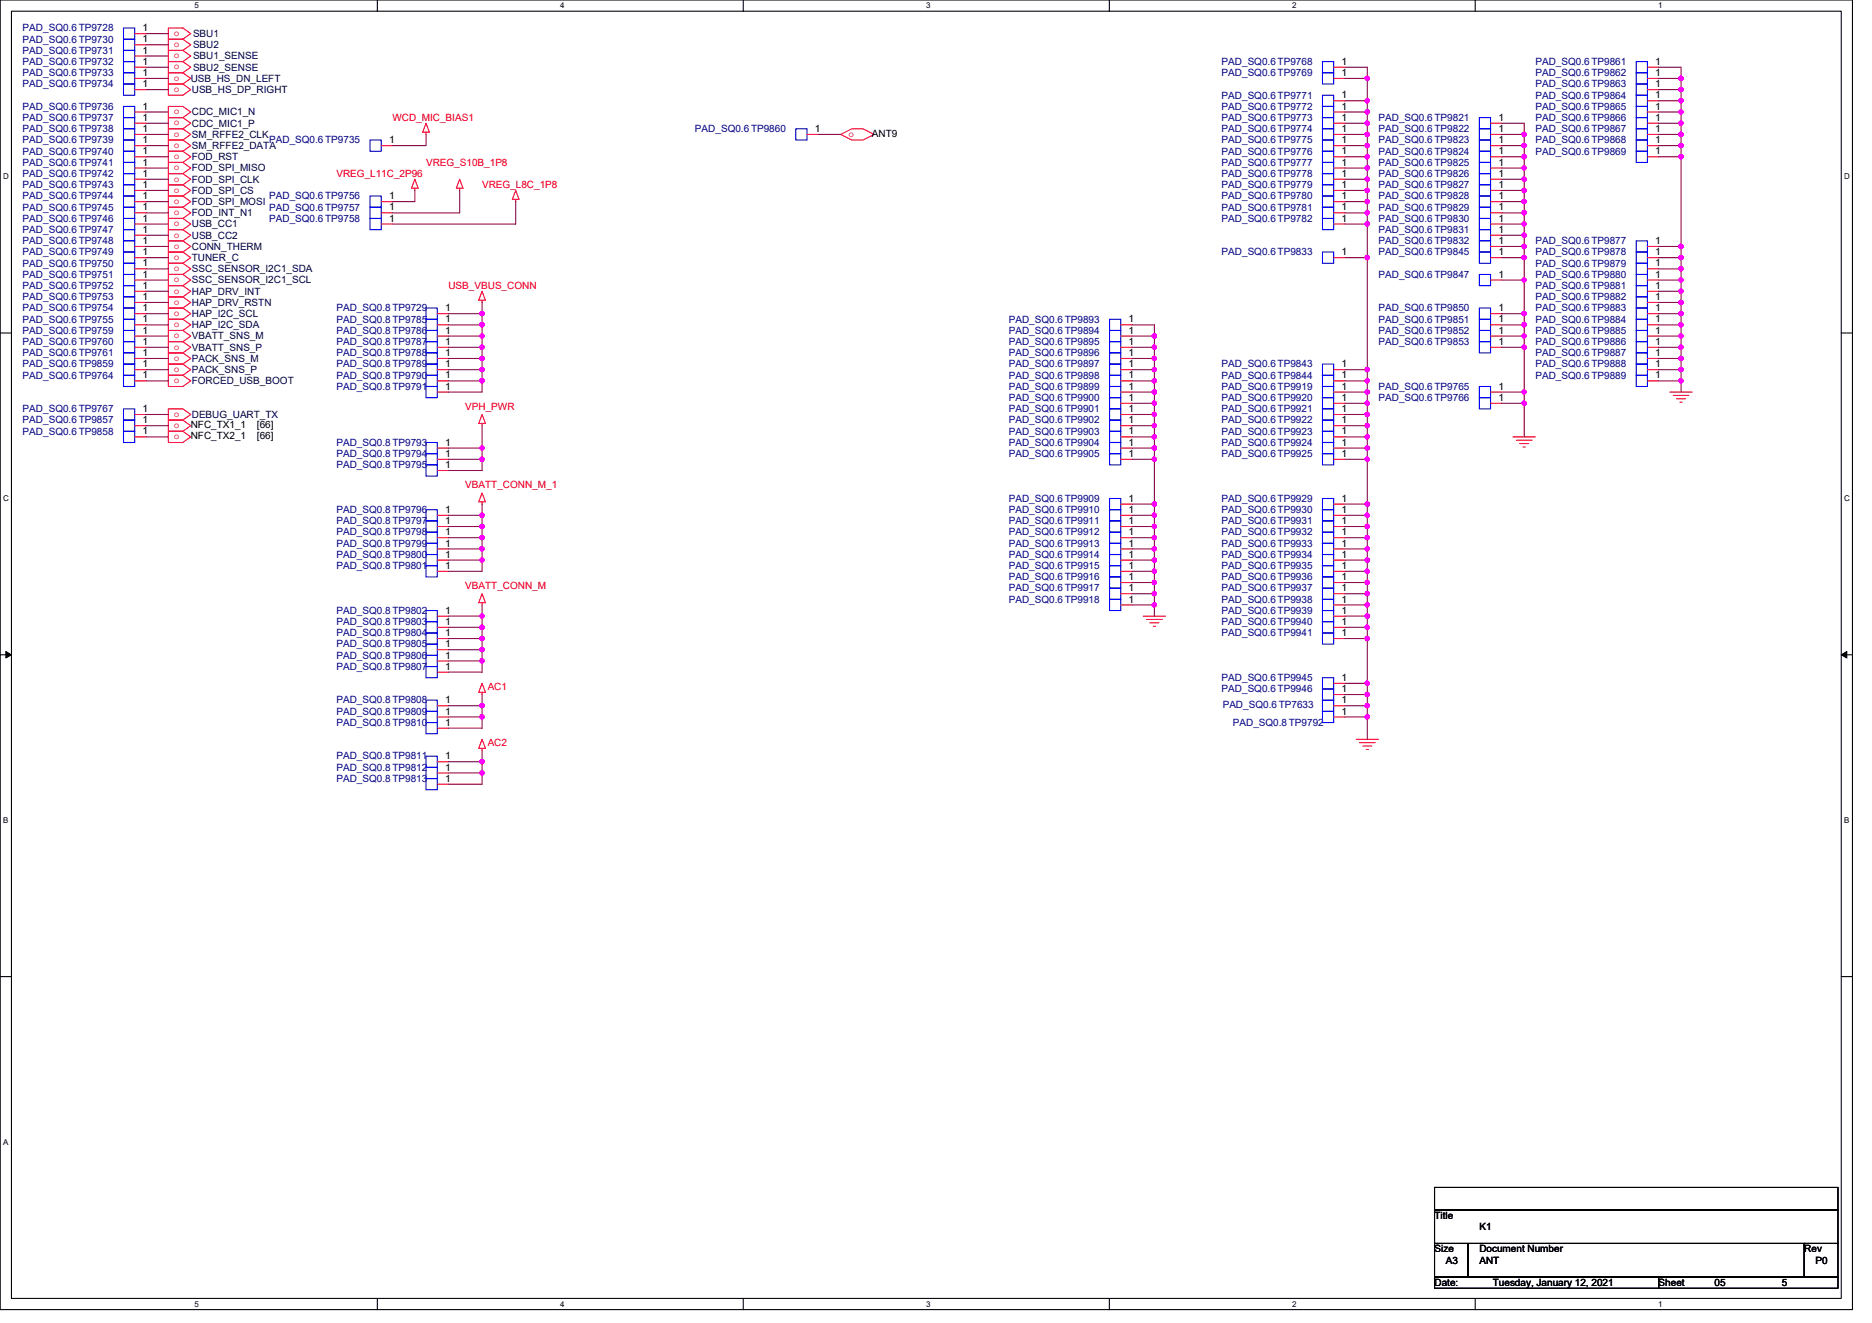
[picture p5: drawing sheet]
<svg xmlns="http://www.w3.org/2000/svg" width="297mm" height="210mm" viewBox="0 0 297 210" stroke-linecap="round" stroke-linejoin="round" font-family="sans-serif">
<path d="M0 0h293.9v207.9h-293.9zM1.8 1.8h290.4v204.3h-290.4z" fill="none" stroke="#000" stroke-width=".17"/>
<g fill="#fff">
<path d="M30.8 .2h.7v1.4h-.7z"/>
<path d="M30.8 206.3h.7v1.4h-.7z"/>
</g>
<path d="M59.9 0v1.8M59.9 206.1v1.8" fill="none" stroke="#000" stroke-width=".17"/>
<g fill="#fff">
<path d="M88.9 .2h.7v1.4h-.7z"/>
<path d="M88.9 206.3h.7v1.4h-.7z"/>
</g>
<path d="M117.9 0v1.8M117.9 206.1v1.8" fill="none" stroke="#000" stroke-width=".17"/>
<g fill="#fff">
<path d="M147 .2h.7v1.4h-.7z"/>
<path d="M147 206.3h.7v1.4h-.7z"/>
</g>
<path d="M176 0v1.8M176 206.1v1.8" fill="none" stroke="#000" stroke-width=".17"/>
<g fill="#fff">
<path d="M205 .2h.7v1.4h-.7z"/>
<path d="M205 206.3h.7v1.4h-.7z"/>
</g>
<path d="M234.1 0v1.8M234.1 206.1v1.8" fill="none" stroke="#000" stroke-width=".17"/>
<g fill="#fff">
<path d="M263.1 .2h.7v1.4h-.7z"/>
<path d="M263.1 206.3h.7v1.4h-.7z"/>
<path d="M.5 27.3h.9v1.4h-.9z"/>
<path d="M292.6 27.3h.9v1.4h-.9z"/>
<path d="M.5 78.4h.9v1.4h-.9z"/>
<path d="M292.6 78.4h.9v1.4h-.9z"/>
</g>
<path d="M0 52.9h1.8M292.2 52.9h1.7" fill="none" stroke="#000" stroke-width=".17"/>
<g fill="#fff">
<path d="M.5 129.5h.8v1.4h-.8z"/>
<path d="M292.6 129.5h.9v1.4h-.9z"/>
</g>
<path d="M0 103.9h1.8M292.2 103.9h1.7" fill="none" stroke="#000" stroke-width=".17"/>
<path d="M.9 103.4l.9 .5-.9 .5zM292.2 103.9l.8-.5v1z" fill="#000" stroke="#000" stroke-width=".16"/>
<path d="M.5 180.5h.8v1.4h-.8z" fill="#fff"/>
<path d="M0 155h1.8M292.2 155h1.7M227.6 188.5h64v3.5h-64zM227.6 192h64v5.4h-64zM227.6 197.4h5.4v5.3h-5.4zM233 197.4h53.3v5.3h-53.3zM286.3 197.4h5.3v5.3h-5.3zM227.6 202.7h35.6v1.8h-35.6zM263.2 202.7h28.4v1.8h-28.4z" fill="none" stroke="#000" stroke-width=".17"/>
<g fill="none" stroke="#f00" stroke-width=".17">
<path d="M21.4 8.9h1.8M21.4 5.3h1.8M21.4 19.6h1.8M21.4 7.1h1.8M21.4 12.4h1.8M21.4 14.2h1.8M21.4 10.7h1.8M21.4 17.8h1.8M26.7 4.4h2.3l1.3 .9-1.3 .9h-2.3zM26.7 13.3h2.3l1.3 .9-1.3 .9h-2.3zM26.7 16.9h2.3l1.3 .9-1.3 .9h-2.3zM29 6.2h-2.3v1.8h2.3"/>
<path d="M29 8h-2.3v1.8h2.3M29 9.8h-2.3v1.8h2.3M29 11.6h-2.3v1.7h2.3M29 18.7h-2.3v1.7h2.3M29 6.2l1.3 .9-1.3 .9M29 8l1.3 .9-1.3 .9M29 9.8l1.3 .9-1.3 .9M29 11.6l1.3 .8-1.3 .9M29 18.7l1.3 .9-1.3 .8M67.6 19.6l.5 1.4h-1zM211.6 17.8h1.8M211.6 19.6h1.8"/>
<path d="M211.6 10.7h1.8M211.6 16h1.8M211.6 12.4h1.8M236.5 19.6h1.8M261.4 16h1.8M261.4 12.4h1.8M261.4 10.7h1.8M261.4 19.6h1.8M261.4 14.2h1.8M261.4 17.8h1.8M21.4 30.2h1.8M21.4 23.1h1.8"/>
<path d="M21.4 39.1h1.8M21.4 32h1.8M21.4 37.3h1.8M21.4 21.3h1.8M21.4 24.9h1.8M21.4 33.8h1.8M21.4 35.6h1.8M21.4 26.7h1.8M21.4 28.4h1.8M29 20.4h-2.3v1.8h2.3M29 22.2h-2.3v1.8h2.3M29 24h-2.3v1.8h2.3"/>
<path d="M29 25.8h-2.3v1.8h2.3M29 27.6h-2.3v1.7h2.3M29 29.3h-2.3v1.8h2.3M29 31.1h-2.3v1.8h2.3M29 32.9h-2.3v1.8h2.3M29 34.7h-2.3v1.7h2.3M29 36.4h-2.3v1.8h2.3M29 38.2h-2.3v1.8h2.3M29 20.4l1.3 .9-1.3 .9M29 22.2l1.3 .9-1.3 .9M29 24l1.3 .9-1.3 .9M29 25.8l1.3 .9-1.3 .9"/>
<path d="M29 27.6l1.3 .8-1.3 .9M29 29.3l1.3 .9-1.3 .9M29 31.1l1.3 .9-1.3 .9M29 32.9l1.3 .9-1.3 .9M29 34.7l1.3 .9-1.3 .8M29 36.4l1.3 .9-1.3 .9M29 38.2l1.3 .9-1.3 .9M60.5 33.8h1.8M60.5 23.1h1.8M60.5 32h1.8M60.5 35.6h1.8M65.8 28.4l.6 1.5h-1.1z"/>
<path d="M65.8 29.9v.3M67.6 21v.3M72.9 28.4l.6 1.5h-1.1zM72.9 29.9v.3M81.8 30.2l.6 1.4h-1.1zM81.8 31.6v.4M128.1 21.3h1.7M133.4 21.3l1.8-.9h1.7l1.8 .9-1.8 .9h-1.7zM211.6 32h1.8M211.6 23.1h1.8M211.6 21.3h1.8M211.6 26.7h1.8"/>
<path d="M211.6 28.4h1.8M211.6 30.2h1.8M211.6 33.8h1.8M211.6 24.9h1.8M211.6 35.6h1.8M236.5 21.3h1.8M236.5 28.4h1.8M236.5 35.6h1.8M236.5 30.2h1.8M236.5 23.1h1.8M236.5 33.8h1.8M236.5 24.9h1.8"/>
<path d="M236.5 39.1h1.8M236.5 26.7h1.8M236.5 37.3h1.8M236.5 32h1.8M261.4 23.1h1.8M261.4 24.9h1.8M261.4 21.3h1.8M261.4 39.1h1.8M21.4 51.6h1.8M21.4 53.3h1.8M21.4 42.7h1.8M21.4 44.4h1.8"/>
<path d="M21.4 58.7h1.8M21.4 46.2h1.8M21.4 56.9h1.8M21.4 55.1h1.8M21.4 40.9h1.8M21.4 48h1.8M21.4 49.8h1.8M26.7 59.6h2.3l1.3 .9-1.3 .8h-2.3zM29 40h-2.3v1.8h2.3M29 41.8h-2.3v1.8h2.3M29 43.6h-2.3v1.7h2.3M29 45.3h-2.3v1.8h2.3"/>
<path d="M29 47.1h-2.3v1.8h2.3M29 48.9h-2.3v1.8h2.3M29 50.7h-2.3v1.8h2.3M29 52.5h-2.3v1.7h2.3M29 54.2h-2.3v1.8h2.3M29 56h-2.3v1.8h2.3M29 57.8h-2.3v1.8h2.3M29 40l1.3 .9-1.3 .9M29 41.8l1.3 .9-1.3 .9M29 43.6l1.3 .8-1.3 .9M29 45.3l1.3 .9-1.3 .9M29 47.1l1.3 .9-1.3 .9"/>
<path d="M29 48.9l1.3 .9-1.3 .9M29 50.7l1.3 .9-1.3 .9M29 52.5l1.3 .8-1.3 .9M29 54.2l1.3 .9-1.3 .9M29 56l1.3 .9-1.3 .9M29 57.8l1.3 .9-1.3 .9M69.4 56.9h1.8M69.4 51.6h1.8M69.4 49.8h1.8M69.4 58.7h1.8M69.4 53.3h1.8M69.4 55.1h1.8"/>
<path d="M76.5 46.2l.5 1.4h-1zM76.5 47.6v.4M177.8 58.7h1.8M177.8 51.6h1.8M177.8 56.9h1.8M177.8 53.3h1.8M177.8 55.1h1.8M211.6 40.9h1.8M211.6 58.7h1.8M236.5 49.8h1.8M236.5 44.4h1.8M236.5 40.9h1.8"/>
<path d="M236.5 51.6h1.8M236.5 53.3h1.8M236.5 55.1h1.8M261.4 51.6h1.8M261.4 56.9h1.8M261.4 46.2h1.8M261.4 49.8h1.8M261.4 55.1h1.8M261.4 44.4h1.8M261.4 53.3h1.8M261.4 58.7h1.8M261.4 40.9h1.8"/>
<path d="M261.4 42.7h1.8M261.4 48h1.8M21.4 60.5h1.8M21.4 65.8h1.8M21.4 67.6h1.8M21.4 69.3h1.8M26.7 64.9h2.3l1.3 .9-1.3 .9h-2.3zM26.7 68.5h2.3l1.3 .8-1.3 .9h-2.3zM29 66.7h-2.3v1.8h2.3M29 66.7l1.3 .9-1.3 .9M69.4 71.1h1.8M69.4 72.9h1.8"/>
<path d="M69.4 74.7h1.8M69.4 62.2h1.8M69.4 60.5h1.8M76.5 65.8l.5 1.4h-1zM76.5 67.2v.4M76.5 78.2l.5 1.5h-1zM76.5 79.7v.3M177.8 71.1h1.8M177.8 65.8h1.8M177.8 64h1.8M177.8 62.2h1.8M177.8 60.5h1.8"/>
<path d="M177.8 67.6h1.8M177.8 69.3h1.8M177.8 72.9h1.8M211.6 60.5h1.8M211.6 72.9h1.8M211.6 65.8h1.8M211.6 71.1h1.8M211.6 69.3h1.8M211.6 64h1.8M211.6 67.6h1.8M211.6 62.2h1.8M236.5 62.2h1.8"/>
<path d="M236.5 64h1.8M240.1 69.3h3.5M240.6 69.9h2.5M241.1 70.4h1.5M241.7 71h.3M261.4 60.5h1.8M265 62.2h3.5M265.5 62.8h2.5M266 63.3h1.5M266.6 63.8h.3M69.4 90.7h1.8M69.4 81.8h1.8"/>
<path d="M69.4 99.6h1.8M69.4 97.8h1.8M69.4 88.9h1.8M69.4 83.6h1.8M69.4 85.3h1.8M69.4 87.1h1.8M76.5 94.2l.5 1.5h-1zM76.5 95.7v.3M177.8 85.3h1.8M177.8 83.6h1.8M177.8 87.1h1.8M177.8 92.5h1.8"/>
<path d="M177.8 96h1.8M177.8 90.7h1.8M177.8 94.2h1.8M177.8 81.8h1.8M177.8 80h1.8M177.8 88.9h1.8M181.4 97.8h3.6M181.9 98.3h2.5M182.5 98.8h1.4M183 99.4h.3M211.6 83.6h1.8M211.6 96h1.8"/>
<path d="M211.6 88.9h1.8M211.6 92.5h1.8M211.6 97.8h1.8M211.6 85.3h1.8M211.6 90.7h1.8M211.6 94.2h1.8M211.6 80h1.8M211.6 87.1h1.8M211.6 99.6h1.8M211.6 81.8h1.8M69.4 101.3h1.8M69.4 113.8h1.8"/>
<path d="M69.4 103.1h1.8M69.4 104.9h1.8M69.4 115.6h1.8M69.4 106.7h1.8M69.4 112h1.8M76.5 108.5l.5 1.4h-1zM76.5 109.9v.3M76.5 117.3l.5 1.5h-1zM76.5 118.8v.3M211.6 101.3h1.8M211.6 113.8h1.8M211.6 110.2h1.8"/>
<path d="M211.6 112h1.8M211.6 108.5h1.8M215.2 117.3h3.5M215.7 117.9h2.5M216.2 118.4h1.5M216.8 119h.3M69.4 122.7h1.8M69.4 120.9h1.8M69.4 124.5h1.8"/>
</g>
<g fill="none" stroke="#00f" stroke-width=".17">
<path d="M19.6 8h1.8v1.8h-1.8zM19.6 4.4h1.8v1.8h-1.8zM19.6 18.7h1.8v1.7h-1.8zM19.6 6.2h1.8v1.8h-1.8zM19.6 11.6h1.8v1.7h-1.8zM19.6 13.3h1.8v1.8h-1.8zM19.6 9.8h1.8v1.8h-1.8zM19.6 16.9h1.8v1.8h-1.8zM209.8 16.9h1.8v1.8h-1.8zM209.8 18.7h1.8v1.7h-1.8zM209.8 9.8h1.8v1.8h-1.8zM209.8 15.1h1.8v1.8h-1.8z"/>
<path d="M209.8 11.6h1.8v1.7h-1.8zM234.7 18.7h1.8v1.7h-1.8zM259.6 15.1h1.8v1.8h-1.8zM259.6 11.6h1.8v1.7h-1.8zM259.6 9.8h1.8v1.8h-1.8zM259.6 18.7h1.8v1.7h-1.8zM259.6 13.3h1.8v1.8h-1.8zM259.6 16.9h1.8v1.8h-1.8zM19.6 29.3h1.8v1.8h-1.8zM19.6 22.2h1.8v1.8h-1.8zM19.6 38.2h1.8v1.8h-1.8zM19.6 31.1h1.8v1.8h-1.8z"/>
<path d="M19.6 36.4h1.8v1.8h-1.8zM19.6 20.4h1.8v1.8h-1.8zM19.6 24h1.8v1.8h-1.8zM19.6 32.9h1.8v1.8h-1.8zM19.6 34.7h1.8v1.7h-1.8zM19.6 25.8h1.8v1.8h-1.8zM19.6 27.6h1.8v1.7h-1.8zM58.7 32.9h1.8v1.8h-1.8zM58.7 22.2h1.8v1.8h-1.8zM58.7 31.1h1.8v1.8h-1.8zM58.7 34.7h1.8v1.7h-1.8zM126.3 20.4h1.8v1.8h-1.8z"/>
<path d="M209.8 31.1h1.8v1.8h-1.8zM209.8 22.2h1.8v1.8h-1.8zM209.8 20.4h1.8v1.8h-1.8zM209.8 25.8h1.8v1.8h-1.8zM209.8 27.6h1.8v1.7h-1.8zM209.8 29.3h1.8v1.8h-1.8zM209.8 32.9h1.8v1.8h-1.8zM209.8 24h1.8v1.8h-1.8zM209.8 34.7h1.8v1.7h-1.8zM234.7 20.4h1.8v1.8h-1.8zM234.7 27.6h1.8v1.7h-1.8zM234.7 34.7h1.8v1.7h-1.8z"/>
<path d="M234.7 29.3h1.8v1.8h-1.8zM234.7 22.2h1.8v1.8h-1.8zM234.7 32.9h1.8v1.8h-1.8zM234.7 24h1.8v1.8h-1.8zM234.7 38.2h1.8v1.8h-1.8zM234.7 25.8h1.8v1.8h-1.8zM234.7 36.4h1.8v1.8h-1.8zM234.7 31.1h1.8v1.8h-1.8zM259.6 22.2h1.8v1.8h-1.8zM259.6 24h1.8v1.8h-1.8zM259.6 20.4h1.8v1.8h-1.8zM259.6 38.2h1.8v1.8h-1.8z"/>
<path d="M19.6 50.7h1.8v1.8h-1.8zM19.6 52.5h1.8v1.7h-1.8zM19.6 59.6h1.8v1.7h-1.8zM19.6 41.8h1.8v1.8h-1.8zM19.6 43.6h1.8v1.7h-1.8zM19.6 57.8h1.8v1.8h-1.8zM19.6 45.3h1.8v1.8h-1.8zM19.6 56h1.8v1.8h-1.8zM19.6 54.2h1.8v1.8h-1.8zM19.6 40h1.8v1.8h-1.8zM19.6 47.1h1.8v1.8h-1.8zM19.6 48.9h1.8v1.8h-1.8z"/>
<path d="M67.6 56h1.8v1.8h-1.8zM67.6 50.7h1.8v1.8h-1.8zM67.6 48.9h1.8v1.8h-1.8zM67.6 57.8h1.8v1.8h-1.8zM67.6 52.5h1.8v1.7h-1.8zM67.6 59.6h1.8v1.7h-1.8zM67.6 54.2h1.8v1.8h-1.8zM176.1 57.8h1.7v1.8h-1.7zM176.1 50.7h1.7v1.8h-1.7zM176.1 59.6h1.7v1.7h-1.7zM176.1 56h1.7v1.8h-1.7zM176.1 52.5h1.7v1.7h-1.7z"/>
<path d="M176.1 54.2h1.7v1.8h-1.7zM209.8 59.6h1.8v1.7h-1.8zM209.8 40h1.8v1.8h-1.8zM209.8 57.8h1.8v1.8h-1.8zM234.7 48.9h1.8v1.8h-1.8zM234.7 43.6h1.8v1.7h-1.8zM234.7 40h1.8v1.8h-1.8zM234.7 50.7h1.8v1.8h-1.8zM234.7 52.5h1.8v1.7h-1.8zM234.7 54.2h1.8v1.8h-1.8zM259.6 50.7h1.8v1.8h-1.8zM259.6 56h1.8v1.8h-1.8z"/>
<path d="M259.6 59.6h1.8v1.7h-1.8zM259.6 45.3h1.8v1.8h-1.8zM259.6 48.9h1.8v1.8h-1.8zM259.6 54.2h1.8v1.8h-1.8zM259.6 43.6h1.8v1.7h-1.8zM259.6 52.5h1.8v1.7h-1.8zM259.6 57.8h1.8v1.8h-1.8zM259.6 40h1.8v1.8h-1.8zM259.6 41.8h1.8v1.8h-1.8zM259.6 47.1h1.8v1.8h-1.8zM19.6 64.9h1.8v1.8h-1.8zM19.6 66.7h1.8v1.8h-1.8z"/>
<path d="M19.6 68.5h1.8v1.7h-1.8zM67.6 70.2h1.8v1.8h-1.8zM67.6 72h1.8v1.8h-1.8zM67.6 73.8h1.8v1.8h-1.8zM67.6 61.3h1.8v1.8h-1.8zM176.1 70.2h1.7v1.8h-1.7zM176.1 64.9h1.7v1.8h-1.7zM176.1 63.1h1.7v1.8h-1.7zM176.1 61.3h1.7v1.8h-1.7zM176.1 66.7h1.7v1.8h-1.7zM176.1 68.5h1.7v1.7h-1.7zM176.1 72h1.7v1.8h-1.7z"/>
<path d="M176.1 79.1h1.7v1.8h-1.7zM209.8 72h1.8v1.8h-1.8zM209.8 79.1h1.8v1.8h-1.8zM209.8 64.9h1.8v1.8h-1.8zM209.8 70.2h1.8v1.8h-1.8zM209.8 68.5h1.8v1.7h-1.8zM209.8 63.1h1.8v1.8h-1.8zM209.8 66.7h1.8v1.8h-1.8zM209.8 61.3h1.8v1.8h-1.8zM234.7 61.3h1.8v1.8h-1.8zM234.7 63.1h1.8v1.8h-1.8zM67.6 89.8h1.8v1.8h-1.8z"/>
<path d="M67.6 80.9h1.8v1.8h-1.8zM67.6 98.7h1.8v1.8h-1.8zM67.6 96.9h1.8v1.8h-1.8zM67.6 88h1.8v1.8h-1.8zM67.6 82.7h1.8v1.8h-1.8zM67.6 84.5h1.8v1.7h-1.8zM67.6 86.2h1.8v1.8h-1.8zM176.1 84.5h1.7v1.7h-1.7zM176.1 82.7h1.7v1.8h-1.7zM176.1 86.2h1.7v1.8h-1.7zM176.1 91.6h1.7v1.7h-1.7zM176.1 95.1h1.7v1.8h-1.7z"/>
<path d="M176.1 89.8h1.7v1.8h-1.7zM176.1 93.3h1.7v1.8h-1.7zM176.1 80.9h1.7v1.8h-1.7zM176.1 88h1.7v1.8h-1.7zM209.8 82.7h1.8v1.8h-1.8zM209.8 95.1h1.8v1.8h-1.8zM209.8 88h1.8v1.8h-1.8zM209.8 91.6h1.8v1.7h-1.8zM209.8 96.9h1.8v1.8h-1.8zM209.8 84.5h1.8v1.7h-1.8zM209.8 89.8h1.8v1.8h-1.8zM209.8 93.3h1.8v1.8h-1.8z"/>
<path d="M209.8 86.2h1.8v1.8h-1.8zM209.8 98.7h1.8v1.8h-1.8zM209.8 80.9h1.8v1.8h-1.8zM67.6 100.5h1.8v1.7h-1.8zM67.6 112.9h1.8v1.8h-1.8zM67.6 102.2h1.8v1.8h-1.8zM67.6 104h1.8v1.8h-1.8zM67.6 114.7h1.8v1.8h-1.8zM67.6 105.8h1.8v1.8h-1.8zM67.6 111.1h1.8v1.8h-1.8zM209.8 100.5h1.8v1.7h-1.8zM209.8 112.9h1.8v1.8h-1.8z"/>
<path d="M209.8 109.3h1.8v1.8h-1.8zM209.8 111.1h1.8v1.8h-1.8zM209.8 107.6h1.8v1.7h-1.8zM67.6 121.8h1.8v1.8h-1.8zM67.6 120h1.8v1.8h-1.8zM67.6 123.6h1.8v1.7h-1.8z"/>
</g>
<g fill="none" stroke="#800040" stroke-width=".17">
<path d="M23.2 5.3h3.5M23.2 7.1h3.5M23.2 8.9h3.5M23.2 10.7h3.5M23.2 12.4h3.5M23.2 14.2h3.5M23.2 17.8h3.5M23.2 19.6h3.5M213.4 16h3.6M213.4 17.8h3.6M213.4 19.6h3.6M213.4 10.7h3.6v1.7"/>
<path d="M213.4 12.4h3.6M217 16v1.8M217 17.8v1.8M217 19.6v1.7M217 12.4v3.6M238.3 19.6h3.5v1.7M263.2 10.7h3.5v1.7M263.2 12.4h3.5M263.2 14.2h3.5M263.2 16h3.5M263.2 17.8h3.5M263.2 19.6h3.5"/>
<path d="M266.7 12.4v1.8M266.7 14.2v1.8M266.7 16v1.8M266.7 17.8v1.8M266.7 19.6v1.7M23.2 21.3h3.5M23.2 23.1h3.5M23.2 24.9h3.5M23.2 26.7h3.5M23.2 28.4h3.5M23.2 30.2h3.5M23.2 32h3.5"/>
<path d="M23.2 33.8h3.5M23.2 35.6h3.5M23.2 37.3h3.5M23.2 39.1h3.5M65.8 30.2v1.8h-3.5M67.6 21.3v1.8h-5.3M72.9 30.2v3.6h-10.6M81.8 32v3.6h-19.5M129.8 21.3h3.6M213.4 21.3h3.6M213.4 28.4h3.6M213.4 30.2h3.6"/>
<path d="M213.4 23.1h3.6M213.4 24.9h3.6M213.4 26.7h3.6M213.4 32h3.6M213.4 33.8h3.6M213.4 35.6h3.6M217 21.3v1.8M217 28.4v1.8M217 30.2v1.8M217 23.1v1.8M217 24.9v1.8M217 26.7v1.7"/>
<path d="M217 32v1.8M217 33.8v1.8M217 35.6v5.3M238.3 21.3h3.5M238.3 28.4h3.5M238.3 23.1h3.5M238.3 24.9h3.5M238.3 26.7h3.5M238.3 30.2h3.5M238.3 32h3.5M238.3 33.8h3.5M238.3 35.6h3.5"/>
<path d="M238.3 37.3h3.5M238.3 39.1h3.5M241.8 28.4v1.8M241.8 21.3v1.8M241.8 23.1v1.8M241.8 24.9v1.8M241.8 26.7v1.7M241.8 30.2v1.8M241.8 32v1.8M241.8 33.8v1.8M241.8 35.6v1.7M241.8 37.3v1.8"/>
<path d="M241.8 39.1v1.8M263.2 21.3h3.5M263.2 23.1h3.5M263.2 24.9h3.5M263.2 39.1h3.5M266.7 21.3v1.8M266.7 23.1v1.8M266.7 24.9v14.2M266.7 39.1v1.8M23.2 58.7h3.5M23.2 40.9h3.5M23.2 42.7h3.5"/>
<path d="M23.2 44.4h3.5M23.2 46.2h3.5M23.2 48h3.5M23.2 49.8h3.5M23.2 51.6h3.5M23.2 53.3h3.5M23.2 55.1h3.5M23.2 56.9h3.5M71.2 49.8h5.3M71.2 51.6h5.3M71.2 53.3h5.3M71.2 55.1h5.3"/>
<path d="M71.2 56.9h5.3M71.2 58.7h5.3M76.5 48v1.8M76.5 49.8v1.8M76.5 51.6v1.7M76.5 53.3v1.8M76.5 55.1v1.8M76.5 56.9v1.8M76.5 58.7v1.8M179.6 51.6h3.6v1.7M179.6 53.3h3.6M179.6 55.1h3.6"/>
<path d="M179.6 56.9h3.6M179.6 58.7h3.6M183.2 53.3v1.8M183.2 55.1v1.8M183.2 56.9v1.8M183.2 58.7v1.8M213.4 40.9h3.6M213.4 58.7h3.6M217 40.9v17.8M217 58.7v1.8M238.3 40.9h3.5M238.3 51.6h3.5"/>
<path d="M238.3 53.3h3.5M238.3 55.1h3.5M241.8 40.9v3.5h-3.5M241.8 44.4v5.4h-3.5M241.8 49.8v1.8M241.8 51.6v1.7M241.8 53.3v1.8M241.8 55.1v7.1M263.2 40.9h3.5M263.2 42.7h3.5M263.2 44.4h3.5M263.2 46.2h3.5"/>
<path d="M263.2 48h3.5M263.2 49.8h3.5M263.2 51.6h3.5M263.2 53.3h3.5M263.2 55.1h3.5M263.2 56.9h3.5M263.2 58.7h3.5M266.7 40.9v1.8M266.7 42.7v1.7M266.7 44.4v1.8M266.7 46.2v1.8M266.7 48v1.8"/>
<path d="M266.7 49.8v1.8M266.7 51.6v1.7M266.7 53.3v1.8M266.7 55.1v1.8M266.7 56.9v1.8M266.7 58.7v1.8M23.2 60.5h3.5M23.2 65.8h3.5M23.2 67.6h3.5M23.2 69.3h3.5M71.2 60.5h5.3M71.2 72.9h5.3"/>
<path d="M76.5 60.5v1.7h-5.3M76.5 67.6v3.5h-5.3M76.5 71.1v1.8M76.5 72.9v1.8h-5.3M179.6 60.5h3.6M179.6 62.2h3.6M179.6 64h3.6M179.6 65.8h3.6M179.6 67.6h3.6M179.6 69.3h3.6M179.6 71.1h3.6M179.6 72.9h3.6"/>
<path d="M183.2 60.5v1.7M183.2 62.2v1.8M183.2 64v1.8M183.2 65.8v1.8M183.2 67.6v1.7M183.2 69.3v1.8M183.2 71.1v1.8M183.2 72.9v7.1M213.4 60.5h3.6M213.4 62.2h3.6M213.4 64h3.6M213.4 65.8h3.6"/>
<path d="M213.4 67.6h3.6M213.4 69.3h3.6M213.4 71.1h3.6M213.4 72.9h3.6M217 62.2v1.8M217 64v1.8M217 65.8v1.8M217 67.6v1.7M217 69.3v1.8M217 71.1v1.8M217 72.9v7.1M217 60.5v1.7"/>
<path d="M238.3 62.2h3.5M238.3 64h3.5M241.8 62.2v1.8M241.8 64v5.3M263.2 60.5h3.5M266.7 60.5v1.7M71.2 81.8h5.3M71.2 83.6h5.3M71.2 85.3h5.3M71.2 87.1h5.3M71.2 88.9h5.3M71.2 97.8h5.3"/>
<path d="M71.2 99.6h5.3M76.5 80v1.8M76.5 81.8v1.8M76.5 83.6v1.7M76.5 85.3v1.8M76.5 87.1v1.8M76.5 88.9v1.8h-5.3M76.5 96v1.8M76.5 97.8v1.8M76.5 99.6v1.7M179.6 80h3.6M179.6 81.8h3.6"/>
<path d="M179.6 83.6h3.6M179.6 85.3h3.6M179.6 87.1h3.6M179.6 88.9h3.6M179.6 90.7h3.6M179.6 92.5h3.6M179.6 94.2h3.6M179.6 96h3.6M183.2 80v1.8M183.2 81.8v1.8M183.2 83.6v1.7M183.2 85.3v1.8"/>
<path d="M183.2 87.1v1.8M183.2 88.9v1.8M183.2 90.7v1.8M183.2 92.5v1.7M183.2 94.2v1.8M183.2 96v1.8M213.4 80h3.6M213.4 81.8h3.6M213.4 83.6h3.6M213.4 85.3h3.6M213.4 87.1h3.6M213.4 88.9h3.6"/>
<path d="M213.4 90.7h3.6M213.4 92.5h3.6M213.4 94.2h3.6M213.4 96h3.6M213.4 97.8h3.6M213.4 99.6h3.6M217 80v1.8M217 81.8v1.8M217 83.6v1.7M217 85.3v1.8M217 87.1v1.8M217 88.9v1.8"/>
<path d="M217 90.7v1.8M217 92.5v1.7M217 94.2v1.8M217 96v1.8M217 97.8v1.8M217 99.6v1.7M71.2 101.3h5.3M71.2 103.1h5.3M71.2 104.9h5.3M71.2 112h5.3M71.2 113.8h5.3M76.5 101.3v1.8"/>
<path d="M76.5 103.1v1.8M76.5 104.9v1.8h-5.3M76.5 110.2v1.8M76.5 112v1.8M76.5 113.8v1.8h-5.3M76.5 119.1v1.8M213.4 101.3h3.6M213.4 108.5h3.6M213.4 110.2h3.6M213.4 112h3.6v1.8M213.4 113.8h3.6v3.5M217 101.3v7.2"/>
<path d="M217 108.5v1.7M217 110.2v1.8M71.2 120.9h5.3M71.2 122.7h5.3M76.5 120.9v1.8M76.5 122.7v1.8h-5.3"/>
</g>
<g fill="#f0f" stroke="#f0f" stroke-width=".17">
<circle cx="76.5" cy="49.8" r=".35"/>
<circle cx="76.5" cy="51.5" r=".35"/>
<circle cx="76.5" cy="56.9" r=".35"/>
<circle cx="76.5" cy="58.7" r=".35"/>
<circle cx="76.5" cy="60.4" r=".35"/>
<circle cx="76.5" cy="55.1" r=".35"/>
<circle cx="76.5" cy="53.3" r=".35"/>
<circle cx="76.5" cy="71.1" r=".35"/>
<circle cx="76.5" cy="72.9" r=".35"/>
<circle cx="76.5" cy="81.8" r=".35"/>
<circle cx="76.5" cy="83.6" r=".35"/>
<circle cx="76.5" cy="85.3" r=".35"/>
<circle cx="76.5" cy="87.1" r=".35"/>
<circle cx="76.5" cy="88.9" r=".35"/>
<circle cx="76.5" cy="97.8" r=".35"/>
<circle cx="76.5" cy="99.6" r=".35"/>
<circle cx="76.5" cy="101.3" r=".35"/>
<circle cx="76.5" cy="103.1" r=".35"/>
<circle cx="76.5" cy="104.9" r=".35"/>
<circle cx="76.5" cy="112" r=".35"/>
<circle cx="76.5" cy="113.8" r=".35"/>
<circle cx="76.5" cy="120.9" r=".35"/>
<circle cx="76.5" cy="122.7" r=".35"/>
<circle cx="216.9" cy="12.4" r=".35"/>
<circle cx="216.9" cy="16" r=".35"/>
<circle cx="216.9" cy="17.8" r=".35"/>
<circle cx="216.9" cy="19.5" r=".35"/>
<circle cx="216.9" cy="21.3" r=".35"/>
<circle cx="241.8" cy="21.3" r=".35"/>
<circle cx="216.9" cy="24.9" r=".35"/>
<circle cx="216.9" cy="23.1" r=".35"/>
<circle cx="241.8" cy="23.1" r=".35"/>
<circle cx="241.8" cy="24.9" r=".35"/>
<circle cx="216.9" cy="28.4" r=".35"/>
<circle cx="216.9" cy="26.7" r=".35"/>
<circle cx="241.8" cy="28.4" r=".35"/>
<circle cx="241.8" cy="26.7" r=".35"/>
<circle cx="216.9" cy="32" r=".35"/>
<circle cx="216.9" cy="30.2" r=".35"/>
<circle cx="241.8" cy="30.2" r=".35"/>
<circle cx="241.8" cy="32" r=".35"/>
<circle cx="216.9" cy="33.8" r=".35"/>
<circle cx="241.8" cy="33.8" r=".35"/>
<circle cx="216.9" cy="35.5" r=".35"/>
<circle cx="241.8" cy="35.5" r=".35"/>
<circle cx="241.8" cy="37.3" r=".35"/>
<circle cx="241.8" cy="39.1" r=".35"/>
<circle cx="216.9" cy="40.9" r=".35"/>
<circle cx="216.9" cy="58.7" r=".35"/>
<circle cx="241.8" cy="40.9" r=".35"/>
<circle cx="241.8" cy="44.4" r=".35"/>
<circle cx="241.8" cy="49.8" r=".35"/>
<circle cx="241.8" cy="51.5" r=".35"/>
<circle cx="241.8" cy="55.1" r=".35"/>
<circle cx="241.8" cy="53.3" r=".35"/>
<circle cx="216.9" cy="60.4" r=".35"/>
<circle cx="266.7" cy="12.4" r=".35"/>
<circle cx="266.7" cy="16" r=".35"/>
<circle cx="266.7" cy="14.2" r=".35"/>
<circle cx="266.7" cy="17.8" r=".35"/>
<circle cx="266.7" cy="19.5" r=".35"/>
<circle cx="266.7" cy="21.3" r=".35"/>
<circle cx="266.7" cy="23.1" r=".35"/>
<circle cx="266.7" cy="24.9" r=".35"/>
<circle cx="266.7" cy="39.1" r=".35"/>
<circle cx="266.7" cy="40.9" r=".35"/>
<circle cx="266.7" cy="42.7" r=".35"/>
<circle cx="266.7" cy="46.2" r=".35"/>
<circle cx="266.7" cy="44.4" r=".35"/>
<circle cx="266.7" cy="48" r=".35"/>
<circle cx="266.7" cy="51.5" r=".35"/>
<circle cx="266.7" cy="49.8" r=".35"/>
<circle cx="266.7" cy="55.1" r=".35"/>
<circle cx="266.7" cy="53.3" r=".35"/>
<circle cx="266.7" cy="56.9" r=".35"/>
<circle cx="266.7" cy="58.7" r=".35"/>
<circle cx="266.7" cy="60.4" r=".35"/>
<circle cx="183.2" cy="55.1" r=".35"/>
<circle cx="183.2" cy="53.3" r=".35"/>
<circle cx="183.2" cy="58.7" r=".35"/>
<circle cx="183.2" cy="56.9" r=".35"/>
<circle cx="183.2" cy="60.4" r=".35"/>
<circle cx="183.2" cy="62.2" r=".35"/>
<circle cx="183.2" cy="64" r=".35"/>
<circle cx="183.2" cy="67.6" r=".35"/>
<circle cx="183.2" cy="65.8" r=".35"/>
<circle cx="183.2" cy="69.3" r=".35"/>
<circle cx="183.2" cy="71.1" r=".35"/>
<circle cx="183.2" cy="72.9" r=".35"/>
<circle cx="183.2" cy="80" r=".35"/>
<circle cx="183.2" cy="83.6" r=".35"/>
<circle cx="183.2" cy="81.8" r=".35"/>
<circle cx="183.2" cy="85.3" r=".35"/>
<circle cx="183.2" cy="88.9" r=".35"/>
<circle cx="183.2" cy="87.1" r=".35"/>
<circle cx="183.2" cy="90.7" r=".35"/>
<circle cx="183.2" cy="94.2" r=".35"/>
<circle cx="183.2" cy="92.4" r=".35"/>
<circle cx="183.2" cy="96" r=".35"/>
<circle cx="216.9" cy="64" r=".35"/>
<circle cx="216.9" cy="62.2" r=".35"/>
<circle cx="216.9" cy="67.6" r=".35"/>
<circle cx="216.9" cy="65.8" r=".35"/>
<circle cx="216.9" cy="69.3" r=".35"/>
<circle cx="216.9" cy="71.1" r=".35"/>
<circle cx="216.9" cy="72.9" r=".35"/>
<circle cx="216.9" cy="80" r=".35"/>
<circle cx="216.9" cy="83.6" r=".35"/>
<circle cx="216.9" cy="81.8" r=".35"/>
<circle cx="216.9" cy="85.3" r=".35"/>
<circle cx="216.9" cy="87.1" r=".35"/>
<circle cx="216.9" cy="88.9" r=".35"/>
<circle cx="216.9" cy="90.7" r=".35"/>
<circle cx="216.9" cy="94.2" r=".35"/>
<circle cx="216.9" cy="92.4" r=".35"/>
<circle cx="216.9" cy="96" r=".35"/>
<circle cx="216.9" cy="97.8" r=".35"/>
<circle cx="216.9" cy="99.6" r=".35"/>
<circle cx="216.9" cy="101.3" r=".35"/>
<circle cx="216.9" cy="108.4" r=".35"/>
<circle cx="241.8" cy="62.2" r=".35"/>
<circle cx="241.8" cy="64" r=".35"/>
<circle cx="216.9" cy="113.8" r=".35"/>
<circle cx="216.9" cy="110.2" r=".35"/>
<circle cx="216.9" cy="112" r=".35"/>
</g>
<g font-size="1.6" fill="#000080">
<text x="3.6" y="5">PAD_SQ0.6 TP9728</text>
<text x="3.6" y="8.5">PAD_SQ0.6 TP9731</text>
<text x="3.6" y="6.8">PAD_SQ0.6 TP9730</text>
<text x="3.6" y="10.3">PAD_SQ0.6 TP9732</text>
<text x="193.8" y="10.3">PAD_SQ0.6 TP9768</text>
<text x="243.6" y="10.3">PAD_SQ0.6 TP9861</text>
<text x="3.6" y="12.1">PAD_SQ0.6 TP9733</text>
<text x="3.6" y="13.9">PAD_SQ0.6 TP9734</text>
<text x="3.6" y="17.4">PAD_SQ0.6 TP9736</text>
<text x="193.8" y="17.4">PAD_SQ0.6 TP9772</text>
<text x="193.8" y="15.6">PAD_SQ0.6 TP9771</text>
<text x="193.8" y="12.1">PAD_SQ0.6 TP9769</text>
<text x="243.6" y="15.6">PAD_SQ0.6 TP9864</text>
<text x="243.6" y="12.1">PAD_SQ0.6 TP9862</text>
<text x="243.6" y="13.9">PAD_SQ0.6 TP9863</text>
<text x="243.6" y="17.4">PAD_SQ0.6 TP9865</text>
<text x="3.6" y="22.8">PAD_SQ0.6 TP9739</text>
<text x="3.6" y="19.2">PAD_SQ0.6 TP9737</text>
<text x="3.6" y="21">PAD_SQ0.6 TP9738</text>
<text x="42.7" y="22.8">PAD_SQ0.6 TP9735</text>
<text x="110.3" y="21">PAD_SQ0.6 TP9860</text>
<text x="193.8" y="22.8">PAD_SQ0.6 TP9775</text>
<text x="193.8" y="21">PAD_SQ0.6 TP9774</text>
<text x="193.8" y="19.2">PAD_SQ0.6 TP9773</text>
<text x="218.7" y="21">PAD_SQ0.6 TP9822</text>
<text x="218.7" y="22.8">PAD_SQ0.6 TP9823</text>
<text x="218.7" y="19.2">PAD_SQ0.6 TP9821</text>
<text x="243.6" y="22.8">PAD_SQ0.6 TP9868</text>
<text x="243.6" y="21">PAD_SQ0.6 TP9867</text>
<text x="243.6" y="19.2">PAD_SQ0.6 TP9866</text>
<text x="3.6" y="29.9">PAD_SQ0.6 TP9743</text>
<text x="3.6" y="24.5">PAD_SQ0.6 TP9740</text>
<text x="3.6" y="26.3">PAD_SQ0.6 TP9741</text>
<text x="3.6" y="28.1">PAD_SQ0.6 TP9742</text>
<text x="193.8" y="26.3">PAD_SQ0.6 TP9777</text>
<text x="193.8" y="28.1">PAD_SQ0.6 TP9778</text>
<text x="193.8" y="29.9">PAD_SQ0.6 TP9779</text>
<text x="193.8" y="24.5">PAD_SQ0.6 TP9776</text>
<text x="218.7" y="28.1">PAD_SQ0.6 TP9826</text>
<text x="218.7" y="29.9">PAD_SQ0.6 TP9827</text>
<text x="218.7" y="24.5">PAD_SQ0.6 TP9824</text>
<text x="218.7" y="26.3">PAD_SQ0.6 TP9825</text>
<text x="243.6" y="24.5">PAD_SQ0.6 TP9869</text>
<text x="3.6" y="31.6">PAD_SQ0.6 TP9744</text>
<text x="3.6" y="33.4">PAD_SQ0.6 TP9745</text>
<text x="3.6" y="35.2">PAD_SQ0.6 TP9746</text>
<text x="42.7" y="33.4">PAD_SQ0.6 TP9757</text>
<text x="42.7" y="31.6">PAD_SQ0.6 TP9756</text>
<text x="42.7" y="35.2">PAD_SQ0.6 TP9758</text>
<text x="193.8" y="31.6">PAD_SQ0.6 TP9780</text>
<text x="193.8" y="33.4">PAD_SQ0.6 TP9781</text>
<text x="193.8" y="35.2">PAD_SQ0.6 TP9782</text>
<text x="218.7" y="35.2">PAD_SQ0.6 TP9830</text>
<text x="218.7" y="33.4">PAD_SQ0.6 TP9829</text>
<text x="218.7" y="31.6">PAD_SQ0.6 TP9828</text>
<text x="3.6" y="38.8">PAD_SQ0.6 TP9748</text>
<text x="3.6" y="37">PAD_SQ0.6 TP9747</text>
<text x="3.6" y="40.5">PAD_SQ0.6 TP9749</text>
<text x="193.8" y="40.5">PAD_SQ0.6 TP9833</text>
<text x="218.7" y="40.5">PAD_SQ0.6 TP9845</text>
<text x="218.7" y="38.8">PAD_SQ0.6 TP9832</text>
<text x="218.7" y="37">PAD_SQ0.6 TP9831</text>
<text x="243.6" y="40.5">PAD_SQ0.6 TP9878</text>
<text x="243.6" y="38.8">PAD_SQ0.6 TP9877</text>
<text x="3.6" y="42.3">PAD_SQ0.6 TP9750</text>
<text x="3.6" y="44.1">PAD_SQ0.6 TP9751</text>
<text x="3.6" y="45.9">PAD_SQ0.6 TP9752</text>
<text x="3.6" y="47.6">PAD_SQ0.6 TP9753</text>
<text x="218.7" y="44.1">PAD_SQ0.6 TP9847</text>
<text x="243.6" y="45.9">PAD_SQ0.6 TP9881</text>
<text x="243.6" y="44.1">PAD_SQ0.6 TP9880</text>
<text x="243.6" y="42.3">PAD_SQ0.6 TP9879</text>
<text x="243.6" y="47.6">PAD_SQ0.6 TP9882</text>
<text x="3.6" y="51.2">PAD_SQ0.6 TP9755</text>
<text x="3.6" y="53">PAD_SQ0.6 TP9759</text>
<text x="3.6" y="49.4">PAD_SQ0.6 TP9754</text>
<text x="53.4" y="51.2">PAD_SQ0.8 TP9785</text>
<text x="53.4" y="49.4">PAD_SQ0.8 TP9729</text>
<text x="53.4" y="53">PAD_SQ0.8 TP9786</text>
<text x="160.1" y="51.2">PAD_SQ0.6 TP9893</text>
<text x="160.1" y="53">PAD_SQ0.6 TP9894</text>
<text x="218.7" y="49.4">PAD_SQ0.6 TP9850</text>
<text x="218.7" y="51.2">PAD_SQ0.6 TP9851</text>
<text x="218.7" y="53">PAD_SQ0.6 TP9852</text>
<text x="243.6" y="51.2">PAD_SQ0.6 TP9884</text>
<text x="243.6" y="49.4">PAD_SQ0.6 TP9883</text>
<text x="243.6" y="53">PAD_SQ0.6 TP9885</text>
<text x="3.6" y="58.3">PAD_SQ0.6 TP9859</text>
<text x="3.6" y="56.5">PAD_SQ0.6 TP9761</text>
<text x="3.6" y="54.8">PAD_SQ0.6 TP9760</text>
<text x="53.4" y="56.5">PAD_SQ0.8 TP9788</text>
<text x="53.4" y="58.3">PAD_SQ0.8 TP9789</text>
<text x="53.4" y="54.8">PAD_SQ0.8 TP9787</text>
<text x="160.1" y="58.3">PAD_SQ0.6 TP9897</text>
<text x="160.1" y="56.5">PAD_SQ0.6 TP9896</text>
<text x="160.1" y="54.8">PAD_SQ0.6 TP9895</text>
<text x="193.8" y="58.3">PAD_SQ0.6 TP9843</text>
<text x="218.7" y="54.8">PAD_SQ0.6 TP9853</text>
<text x="243.6" y="56.5">PAD_SQ0.6 TP9887</text>
<text x="243.6" y="54.8">PAD_SQ0.6 TP9886</text>
<text x="243.6" y="58.3">PAD_SQ0.6 TP9888</text>
<text x="3.6" y="60.1">PAD_SQ0.6 TP9764</text>
<text x="3.6" y="65.4">PAD_SQ0.6 TP9767</text>
<text x="53.4" y="61.9">PAD_SQ0.8 TP9791</text>
<text x="53.4" y="60.1">PAD_SQ0.8 TP9790</text>
<text x="160.1" y="65.4">PAD_SQ0.6 TP9901</text>
<text x="160.1" y="63.6">PAD_SQ0.6 TP9900</text>
<text x="160.1" y="61.9">PAD_SQ0.6 TP9899</text>
<text x="160.1" y="60.1">PAD_SQ0.6 TP9898</text>
<text x="193.8" y="60.1">PAD_SQ0.6 TP9844</text>
<text x="193.8" y="65.4">PAD_SQ0.6 TP9921</text>
<text x="193.8" y="63.6">PAD_SQ0.6 TP9920</text>
<text x="193.8" y="61.9">PAD_SQ0.6 TP9919</text>
<text x="218.7" y="61.9">PAD_SQ0.6 TP9765</text>
<text x="218.7" y="63.6">PAD_SQ0.6 TP9766</text>
<text x="243.6" y="60.1">PAD_SQ0.6 TP9889</text>
<text x="3.6" y="67.2">PAD_SQ0.6 TP9857</text>
<text x="3.6" y="69">PAD_SQ0.6 TP9858</text>
<text x="53.4" y="70.8">PAD_SQ0.8 TP9793</text>
<text x="160.1" y="70.8">PAD_SQ0.6 TP9904</text>
<text x="160.1" y="67.2">PAD_SQ0.6 TP9902</text>
<text x="160.1" y="69">PAD_SQ0.6 TP9903</text>
<text x="193.8" y="70.8">PAD_SQ0.6 TP9924</text>
<text x="193.8" y="69">PAD_SQ0.6 TP9923</text>
<text x="193.8" y="67.2">PAD_SQ0.6 TP9922</text>
<text x="53.4" y="72.5">PAD_SQ0.8 TP9794</text>
<text x="53.4" y="74.3">PAD_SQ0.8 TP9795</text>
<text x="160.1" y="72.5">PAD_SQ0.6 TP9905</text>
<text x="193.8" y="72.5">PAD_SQ0.6 TP9925</text>
<text x="53.4" y="81.4">PAD_SQ0.8 TP9796</text>
<text x="53.4" y="83.2">PAD_SQ0.8 TP9797</text>
<text x="160.1" y="83.2">PAD_SQ0.6 TP9911</text>
<text x="160.1" y="81.4">PAD_SQ0.6 TP9910</text>
<text x="160.1" y="79.7">PAD_SQ0.6 TP9909</text>
<text x="193.8" y="83.2">PAD_SQ0.6 TP9931</text>
<text x="193.8" y="79.7">PAD_SQ0.6 TP9929</text>
<text x="193.8" y="81.4">PAD_SQ0.6 TP9930</text>
<text x="53.4" y="88.5">PAD_SQ0.8 TP9800</text>
<text x="53.4" y="85">PAD_SQ0.8 TP9798</text>
<text x="53.4" y="86.8">PAD_SQ0.8 TP9799</text>
<text x="160.1" y="85">PAD_SQ0.6 TP9912</text>
<text x="160.1" y="86.8">PAD_SQ0.6 TP9913</text>
<text x="160.1" y="88.5">PAD_SQ0.6 TP9914</text>
<text x="193.8" y="88.5">PAD_SQ0.6 TP9934</text>
<text x="193.8" y="85">PAD_SQ0.6 TP9932</text>
<text x="193.8" y="86.8">PAD_SQ0.6 TP9933</text>
<text x="53.4" y="90.3">PAD_SQ0.8 TP9801</text>
<text x="160.1" y="92.1">PAD_SQ0.6 TP9916</text>
<text x="160.1" y="95.7">PAD_SQ0.6 TP9918</text>
<text x="160.1" y="90.3">PAD_SQ0.6 TP9915</text>
<text x="160.1" y="93.9">PAD_SQ0.6 TP9917</text>
<text x="193.8" y="95.7">PAD_SQ0.6 TP9938</text>
<text x="193.8" y="92.1">PAD_SQ0.6 TP9936</text>
<text x="193.8" y="90.3">PAD_SQ0.6 TP9935</text>
<text x="193.8" y="93.9">PAD_SQ0.6 TP9937</text>
<text x="53.4" y="101">PAD_SQ0.8 TP9804</text>
<text x="53.4" y="99.2">PAD_SQ0.8 TP9803</text>
<text x="53.4" y="97.4">PAD_SQ0.8 TP9802</text>
<text x="193.8" y="101">PAD_SQ0.6 TP9941</text>
<text x="193.8" y="97.4">PAD_SQ0.6 TP9939</text>
<text x="193.8" y="99.2">PAD_SQ0.6 TP9940</text>
<text x="53.4" y="102.8">PAD_SQ0.8 TP9805</text>
<text x="53.4" y="104.5">PAD_SQ0.8 TP9806</text>
<text x="53.4" y="106.3">PAD_SQ0.8 TP9807</text>
<text x="53.4" y="113.4">PAD_SQ0.8 TP9809</text>
<text x="53.4" y="111.7">PAD_SQ0.8 TP9808</text>
<text x="193.8" y="109.9">PAD_SQ0.6 TP9946</text>
<text x="193.8" y="108.1">PAD_SQ0.6 TP9945</text>
<text x="194" y="112.4">PAD_SQ0.6 TP7633</text>
<text x="53.4" y="115.2">PAD_SQ0.8 TP9810</text>
<text x="195.6" y="115.2">PAD_SQ0.8 TP9792</text>
<text x="53.4" y="122.3">PAD_SQ0.8 TP9812</text>
<text x="53.4" y="120.5">PAD_SQ0.8 TP9811</text>
<text x="53.4" y="124.1">PAD_SQ0.8 TP9813</text>
</g>
<g font-size="1.6">
<text x="22.6" y="5">1</text>
<text x="22.6" y="8.5">1</text>
<text x="22.6" y="6.7">1</text>
<text x="22.6" y="10.3">1</text>
<text x="212.9" y="10.3">1</text>
<text x="262.7" y="10.3">1</text>
<text x="22.6" y="12.1">1</text>
<text x="22.6" y="13.8">1</text>
<text x="22.6" y="17.4">1</text>
<text x="212.9" y="17.4">1</text>
<text x="212.9" y="15.6">1</text>
<text x="212.9" y="12.1">1</text>
<text x="262.7" y="15.6">1</text>
<text x="262.7" y="12.1">1</text>
<text x="262.7" y="13.8">1</text>
<text x="262.7" y="17.4">1</text>
<text x="22.6" y="22.7">1</text>
<text x="22.6" y="19.2">1</text>
<text x="22.6" y="21">1</text>
<text x="61.7" y="22.7">1</text>
<text x="129.3" y="21">1</text>
<text x="138.4" y="21.7">ANT9</text>
<text x="212.9" y="22.7">1</text>
<text x="212.9" y="21">1</text>
<text x="212.9" y="19.2">1</text>
<text x="237.8" y="21">1</text>
<text x="237.8" y="22.7">1</text>
<text x="237.8" y="19.2">1</text>
<text x="262.7" y="22.7">1</text>
<text x="262.7" y="21">1</text>
<text x="262.7" y="19.2">1</text>
<text x="22.6" y="29.8">1</text>
<text x="22.6" y="24.5">1</text>
<text x="22.6" y="26.3">1</text>
<text x="22.6" y="28.1">1</text>
<text x="212.9" y="26.3">1</text>
<text x="212.9" y="28.1">1</text>
<text x="212.9" y="29.8">1</text>
<text x="212.9" y="24.5">1</text>
<text x="237.8" y="28.1">1</text>
<text x="237.8" y="29.8">1</text>
<text x="237.8" y="24.5">1</text>
<text x="237.8" y="26.3">1</text>
<text x="262.7" y="24.5">1</text>
<text x="22.6" y="31.6">1</text>
<text x="22.6" y="33.4">1</text>
<text x="22.6" y="35.2">1</text>
<text x="61.7" y="33.4">1</text>
<text x="61.7" y="31.6">1</text>
<text x="61.7" y="35.2">1</text>
<text x="212.9" y="31.6">1</text>
<text x="212.9" y="33.4">1</text>
<text x="212.9" y="35.2">1</text>
<text x="237.8" y="35.2">1</text>
<text x="237.8" y="33.4">1</text>
<text x="237.8" y="31.6">1</text>
<text x="22.6" y="38.7">1</text>
<text x="22.6" y="37">1</text>
<text x="22.6" y="40.5">1</text>
<text x="212.9" y="40.5">1</text>
<text x="237.8" y="40.5">1</text>
<text x="237.8" y="38.7">1</text>
<text x="237.8" y="37">1</text>
<text x="262.7" y="40.5">1</text>
<text x="262.7" y="38.7">1</text>
<text x="22.6" y="42.3">1</text>
<text x="22.6" y="44.1">1</text>
<text x="22.6" y="45.8">1</text>
<text x="22.6" y="47.6">1</text>
<text x="237.8" y="44.1">1</text>
<text x="262.7" y="45.8">1</text>
<text x="262.7" y="44.1">1</text>
<text x="262.7" y="42.3">1</text>
<text x="262.7" y="47.6">1</text>
<text x="22.6" y="51.2">1</text>
<text x="22.6" y="53">1</text>
<text x="22.6" y="49.4">1</text>
<text x="70.6" y="51.2">1</text>
<text x="70.6" y="49.4">1</text>
<text x="70.6" y="53">1</text>
<text x="179.1" y="51.2">1</text>
<text x="179.1" y="53">1</text>
<text x="237.8" y="49.4">1</text>
<text x="237.8" y="51.2">1</text>
<text x="237.8" y="53">1</text>
<text x="262.7" y="51.2">1</text>
<text x="262.7" y="49.4">1</text>
<text x="262.7" y="53">1</text>
<text x="22.6" y="58.3">1</text>
<text x="22.6" y="56.5">1</text>
<text x="22.6" y="54.7">1</text>
<text x="70.6" y="56.5">1</text>
<text x="70.6" y="58.3">1</text>
<text x="70.6" y="54.7">1</text>
<text x="179.1" y="58.3">1</text>
<text x="179.1" y="56.5">1</text>
<text x="179.1" y="54.7">1</text>
<text x="212.9" y="58.3">1</text>
<text x="237.8" y="54.7">1</text>
<text x="262.7" y="56.5">1</text>
<text x="262.7" y="54.7">1</text>
<text x="262.7" y="58.3">1</text>
<text x="22.6" y="60.1">1</text>
<text x="22.6" y="65.4">1</text>
<text x="70.6" y="61.8">1</text>
<text x="70.6" y="60.1">1</text>
<text x="179.1" y="65.4">1</text>
<text x="179.1" y="63.6">1</text>
<text x="179.1" y="61.8">1</text>
<text x="179.1" y="60.1">1</text>
<text x="212.9" y="60.1">1</text>
<text x="212.9" y="65.4">1</text>
<text x="212.9" y="63.6">1</text>
<text x="212.9" y="61.8">1</text>
<text x="237.8" y="61.8">1</text>
<text x="237.8" y="63.6">1</text>
<text x="262.7" y="60.1">1</text>
<text x="22.6" y="67.2">1</text>
<text x="22.6" y="69">1</text>
<text x="30.3" y="67.9">NFC_TX1_1</text>
<text x="30.3" y="69.7">NFC_TX2_1</text>
<text x="40.8" y="67.9">[66]</text>
<text x="40.8" y="69.7">[66]</text>
<text x="70.6" y="70.7">1</text>
<text x="179.1" y="70.7">1</text>
<text x="179.1" y="67.2">1</text>
<text x="179.1" y="69">1</text>
<text x="212.9" y="70.7">1</text>
<text x="212.9" y="69">1</text>
<text x="212.9" y="67.2">1</text>
<text x="70.6" y="72.5">1</text>
<text x="70.6" y="74.3">1</text>
<text x="179.1" y="72.5">1</text>
<text x="212.9" y="72.5">1</text>
<text x="70.6" y="81.4">1</text>
<text x="70.6" y="83.2">1</text>
<text x="179.1" y="83.2">1</text>
<text x="179.1" y="81.4">1</text>
<text x="179.1" y="79.6">1</text>
<text x="212.9" y="83.2">1</text>
<text x="212.9" y="79.6">1</text>
<text x="212.9" y="81.4">1</text>
<text x="70.6" y="88.5">1</text>
<text x="70.6" y="85">1</text>
<text x="70.6" y="86.7">1</text>
<text x="179.1" y="85">1</text>
<text x="179.1" y="86.7">1</text>
<text x="179.1" y="88.5">1</text>
<text x="212.9" y="88.5">1</text>
<text x="212.9" y="85">1</text>
<text x="212.9" y="86.7">1</text>
<text x="70.6" y="90.3">1</text>
<text x="179.1" y="92.1">1</text>
<text x="179.1" y="95.6">1</text>
<text x="179.1" y="90.3">1</text>
<text x="179.1" y="93.9">1</text>
<text x="212.9" y="95.6">1</text>
<text x="212.9" y="92.1">1</text>
<text x="212.9" y="90.3">1</text>
<text x="212.9" y="93.9">1</text>
<text x="70.6" y="101">1</text>
<text x="70.6" y="99.2">1</text>
<text x="70.6" y="97.4">1</text>
<text x="212.9" y="101">1</text>
<text x="212.9" y="97.4">1</text>
<text x="212.9" y="99.2">1</text>
<text x="70.6" y="102.7">1</text>
<text x="70.6" y="104.5">1</text>
<text x="70.6" y="106.3">1</text>
<text x="70.6" y="113.4">1</text>
<text x="70.6" y="111.6">1</text>
<text x="212.9" y="113.4">1</text>
<text x="212.9" y="109.9">1</text>
<text x="212.9" y="111.6">1</text>
<text x="212.9" y="108.1">1</text>
<text x="70.6" y="115.2">1</text>
<text x="70.6" y="122.3">1</text>
<text x="70.6" y="120.5">1</text>
<text x="70.6" y="124.1">1</text>
<text x="227.6" y="193.4">Title</text>
<text x="234.7" y="195.2">K1</text>
<text x="227.6" y="198.8">Size</text>
<text x="229.4" y="200.6">A3</text>
<text x="234.7" y="198.8">Document Number</text>
<text x="234.7" y="200.6">ANT</text>
<text x="286.3" y="198.8">Rev</text>
<text x="288.1" y="200.6">P0</text>
<text x="227.6" y="204.1">Date:</text>
<text x="236.9" y="204.1">Tuesday, January 12, 2021</text>
<text x="263.2" y="204.1">Sheet</text>
<text x="272.1" y="204.1">05</text>
<text x="282.7" y="204.1">5</text>
</g>
<g font-size="1.6" fill="#f00">
<text x="27.6" y="5.7">o</text>
<text x="27.6" y="7.5">o</text>
<text x="27.6" y="9.2">o</text>
<text x="27.6" y="11">o</text>
<text x="27.6" y="12.8">o</text>
<text x="27.6" y="14.6">o</text>
<text x="27.6" y="18.1">o</text>
<text x="27.6" y="19.9">o</text>
<text x="27.6" y="21.7">o</text>
<text x="27.6" y="23.5">o</text>
<text x="62.3" y="19.2">WCD_MIC_BIAS1</text>
<text x="134.6" y="21.7">o</text>
<text x="27.6" y="25.3">o</text>
<text x="27.6" y="27">o</text>
<text x="27.6" y="28.8">o</text>
<text x="53.4" y="28.1">VREG_L11C_2P96</text>
<text x="67.6" y="26.3">VREG_S10B_1P8</text>
<text x="76.5" y="29.9">VREG_L8C_1P8</text>
<text x="27.6" y="30.6">o</text>
<text x="27.6" y="32.4">o</text>
<text x="27.6" y="34.1">o</text>
<text x="27.6" y="35.9">o</text>
<text x="27.6" y="37.7">o</text>
<text x="27.6" y="39.5">o</text>
<text x="27.6" y="41.3">o</text>
<text x="27.6" y="43">o</text>
<text x="27.6" y="44.8">o</text>
<text x="27.6" y="46.6">o</text>
<text x="71.2" y="45.9">USB_VBUS_CONN</text>
<text x="27.6" y="48.4">o</text>
<text x="27.6" y="50.1">o</text>
<text x="27.6" y="51.9">o</text>
<text x="27.6" y="53.7">o</text>
<text x="27.6" y="55.5">o</text>
<text x="27.6" y="57.3">o</text>
<text x="27.6" y="59">o</text>
<text x="27.6" y="60.8">o</text>
<text x="73.8" y="65.1">VPH_PWR</text>
<text x="27.6" y="66.1">o</text>
<text x="27.6" y="67.9">o</text>
<text x="27.6" y="69.7">o</text>
<text x="73.8" y="77.5">VBATT_CONN_M_1</text>
<text x="73.8" y="93.5">VBATT_CONN_M</text>
<text x="77.4" y="109.5">AC1</text>
<text x="77.4" y="118.4">AC2</text>
</g>
<g font-size="1.6" fill="#000040">
<text x="30.6" y="5.9">SBU1</text>
<text x="30.6" y="7.6">SBU2</text>
<text x="30.6" y="9.4">SBU1_SENSE</text>
<text x="30.6" y="11.2">SBU2_SENSE</text>
<text x="30.3" y="13">USB_HS_DN_LEFT</text>
<text x="30.4" y="14.8">USB_HS_DP_RIGHT</text>
<text x="30.4" y="18.3">CDC_MIC1_N</text>
<text x="30.4" y="20.1">CDC_MIC1_P</text>
<text x="30.4" y="21.9">SM_RFFE2_CLK</text>
<text x="30.4" y="23.6">SM_RFFE2_DATA</text>
<text x="30.4" y="25.4">FOD_RST</text>
<text x="30.4" y="27.2">FOD_SPI_MISO</text>
<text x="30.4" y="29">FOD_SPI_CLK</text>
<text x="30.4" y="30.8">FOD_SPI_CS</text>
<text x="30.4" y="32.5">FOD_SPI_MOSI</text>
<text x="30.4" y="34.3">FOD_INT_N1</text>
<text x="30.4" y="36.1">USB_CC1</text>
<text x="30.4" y="37.9">USB_CC2</text>
<text x="30.4" y="39.6">CONN_THERM</text>
<text x="30.4" y="41.4">TUNER_C</text>
<text x="30.4" y="43.2">SSC_SENSOR_I2C1_SDA</text>
<text x="30.4" y="45">SSC_SENSOR_I2C1_SCL</text>
<text x="30.4" y="46.8">HAP_DRV_INT</text>
<text x="30.4" y="48.5">HAP_DRV_RSTN</text>
<text x="30.4" y="50.3">HAP_I2C_SCL</text>
<text x="30.4" y="52.1">HAP_I2C_SDA</text>
<text x="30.4" y="53.9">VBATT_SNS_M</text>
<text x="30.4" y="55.6">VBATT_SNS_P</text>
<text x="30.4" y="57.4">PACK_SNS_M</text>
<text x="30.4" y="59.2">PACK_SNS_P</text>
<text x="30.4" y="61">FORCED_USB_BOOT</text>
<text x="30.4" y="66.3">DEBUG_UART_TX</text>
</g>
<g font-size="1.3">
<text x="30.8" y="1.3">5</text>
<text x="88.9" y="1.3">4</text>
<text x="147" y="1.3">3</text>
<text x="205" y="1.3">2</text>
<text x="263.1" y="1.3">1</text>
<text x=".5" y="28.4">D</text>
<text x="292.6" y="28.4">D</text>
<text x=".5" y="79.5">C</text>
<text x="292.6" y="79.5">C</text>
<text x=".5" y="130.6">B</text>
<text x="292.6" y="130.6">B</text>
<text x=".5" y="181.7">A</text>
<text x="30.8" y="207.4">5</text>
<text x="88.9" y="207.4">4</text>
<text x="147" y="207.4">3</text>
<text x="205" y="207.4">2</text>
<text x="263.1" y="207.4">1</text>
</g>
</svg>
